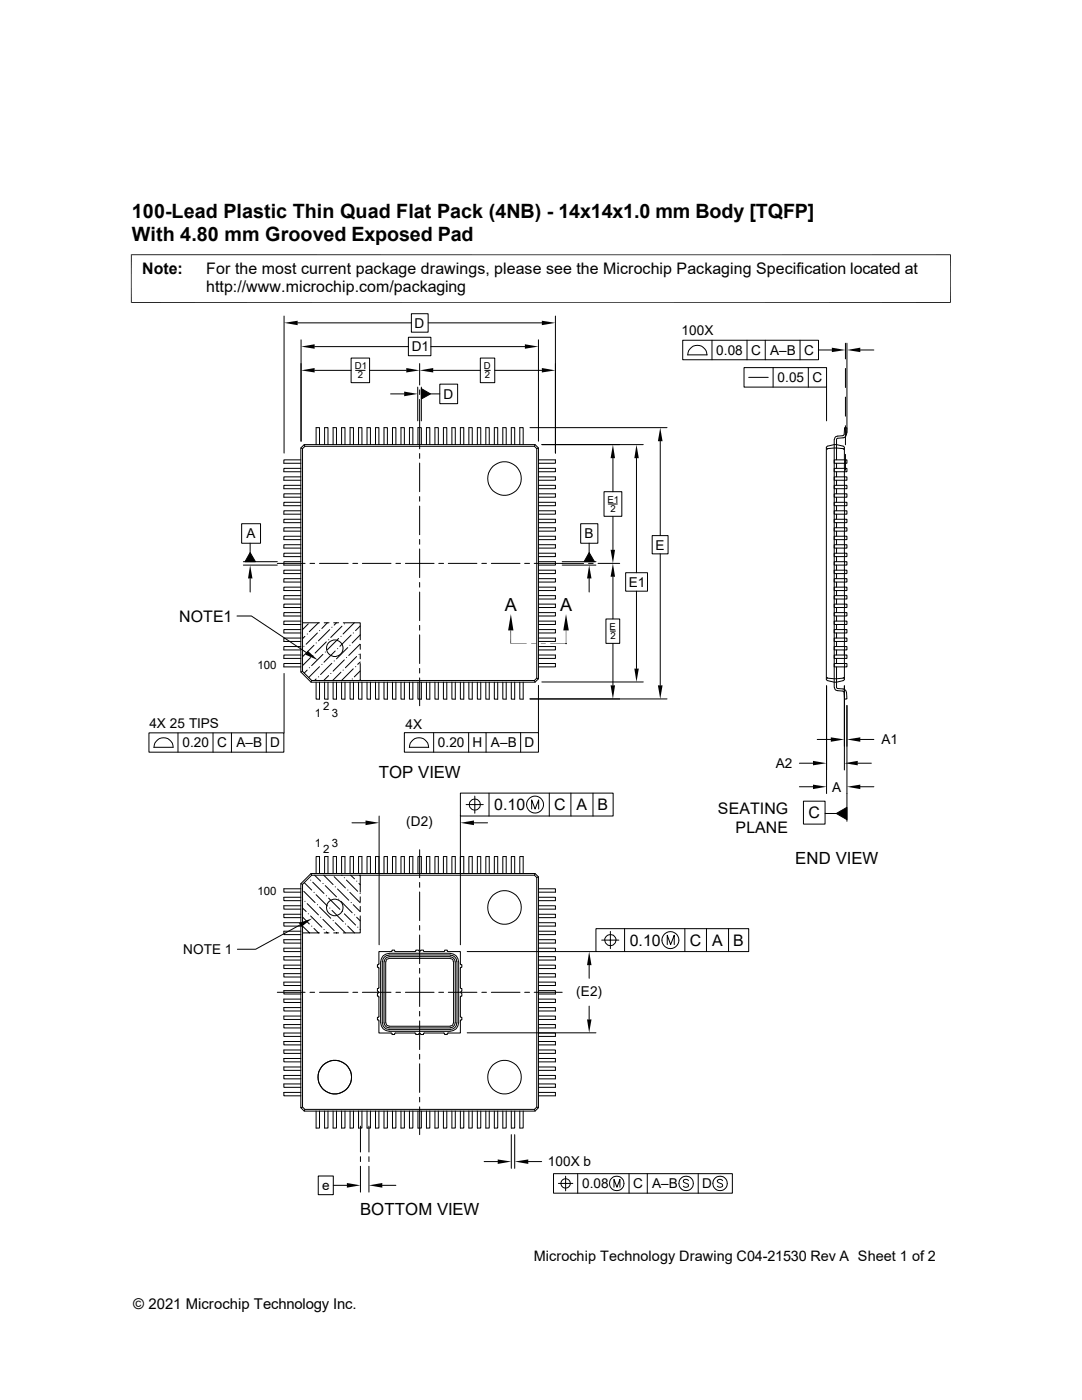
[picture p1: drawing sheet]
<svg xmlns="http://www.w3.org/2000/svg" width="216mm" height="279mm" viewBox="0 0 216 279" stroke-linecap="round" stroke-linejoin="round" font-family="sans-serif">
<g fill="none" stroke="#000" stroke-width=".2">
<path d="M26.1 50.8h163.6M26.2 50.8v9.7M189.7 50.8v9.7M26.1 60.4h163.6M56.7 63.1v27.3M59.4 64.4h22.7M60.1 67.8v20.3M62.8 69.2h18.7M62.8 73.9h7.3M70.1 71.5h3.6v4.9h-3.6zM71 73.9h1.9M73.7 73.9h7.4"/>
<path d="M77.9 78.6h2.7M81.5 67.3h4.5v3.7h-4.5zM82.1 62.6h3.3v3.7h-3.3zM83.4 77.3v6.7M83.7 72.6v4.2M83.7 77.8v.9M83.7 79.7v9.9M84.1 77.6l1.8 1-1.8 1zM84.1 77.3v6.7M85.4 64.4h22.7M85.9 78.6h1.9M86 69.2h18.7"/>
<path d="M86.4 73.9h9.4M87.8 76.7h3.5v3.9h-3.5zM95.8 71.5h2.9v4.9h-2.9zM96.7 73.9h1.1M98.7 73.9h9.4M107.4 67.8v20.3M110.8 63.1v27.3M136.2 67.9h27.1v3.9h-27.1zM137.2 70.8h3.9a1.9 1.9 0 0 0-2-1.9 1.9 1.9 0 0 0-1.9 1.9M142.1 67.9v3.9M148.5 73.4h16.4v3.9h-16.4zM149.1 67.9v3.9"/>
<path d="M149.4 75.3h3.9M152.7 67.9v3.9M154.3 73.4v3.9M159.6 67.9v3.9M161.3 73.4v3.9M163.3 69.9h2.7M164.9 77.3v6.7M168.7 68.5v3.1M168.7 73.5v3.8M168.7 79.2v3.9M169 68.5v17.9M171.7 69.9h2.7"/>
<path d="M60 89.4l.7-.7h46.1l.6 .7v46.1l-.6 .6h-44.7l-2.1-2zM60 91.8h-3.4v.7h3.4M60 93.5h-3.4v.6h3.4M60 95.2h-3.4v.6h3.4M60 96.9h-3.4v.6h3.4M60 98.6h-3.4v.6h3.4M60 89.4l.4 .1M60.4 89.5l.4-.4h45.8l.5 .4v45.8l-.5 .5h-44.4l-1.8-1.8zM60.7 88.7l.1 .4M63.1 88.7v-3.4h.7v3.4M64.8 88.7v-3.4h.6v3.4M66.5 88.7v-3.4h.6v3.4"/>
<path d="M68.2 88.7v-3.4h.6v3.4M69.8 88.7v-3.4h.7v3.4M71.5 88.7v-3.4h.7v3.4M73.2 88.7v-3.4h.7v3.4M74.9 88.7v-3.4h.7v3.4M76.6 88.7v-3.4h.7v3.4M78.3 88.7v-3.4h.7v3.4M80 88.7v-3.4h.7v3.4M81.7 88.7v-3.4h.7v3.4M83.4 88.7v-3.4h.7v3.4M83.7 90.5v1M83.7 92.4v5.7"/>
<path d="M83.7 99.1v.9M85.1 88.7v-3.4h.7v3.4M86.8 88.7v-3.4h.7v3.4M88.5 88.7v-3.4h.7v3.4M90.2 88.7v-3.4h.6v3.4M91.9 88.7v-3.4h.6v3.4M93.6 88.7v-3.4h.6v3.4M95.2 88.7v-3.4h.7v3.4M96.9 88.7v-3.4h.7v3.4M98.6 88.7v-3.4h.7v3.4M100.3 88.7v-3.4h.7v3.4M102 88.7v-3.4h.7v3.4"/>
<path d="M103.7 88.7v-3.4h.7v3.4M105.7 85.3h27.4M106.8 88.7l-.2 .4M107.4 91.8h3.4v.7h-3.4M107.4 93.5h3.4v.6h-3.4M107.4 95.2h3.4v.6h-3.4M107.4 96.9h3.4v.6h-3.4M107.4 98.6h3.4v.6h-3.4M107.4 89.4l-.3 .1M108.1 88.7h20.3M120.5 98.1h3.6v4.9h-3.6zM122.3 91.4v6.7"/>
<path d="M127 91.4v22.9M131.7 88.1v18.8M164.9 89.6v.1M165 89.6h.1M165.1 89.6h.1M165.1 89.6h-.1M165.1 89l-.2 .2v46.4l.2 .2M165.1 89.5l1.4-.1 1.7 .1M165.2 89a3.7 3.7 0 0 1 3.2 .2l.1 46.4-.2 .2a4 4 0 0 1-3.1 0M166.5 98.6h2.5v.6h-2.5zM166.5 96.9h2.5v.6h-2.5zM166.5 95.2h2.5v.6h-2.5z"/>
<path d="M166.5 93.5h2.5v.6h-2.5zM166.5 91.8h2.5v.7h-2.5zM166.5 87.7v49.5M166.9 92.5v1M166.9 94.1v1.1M166.9 95.8v1.1M166.9 97.5v1.1M166.9 99.2v1M168.2 89.6h.2M168.4 89.6h.1M168.4 89.6v.1M168.7 85v3.8"/>
<path d="M168.7 90.7v3.2M168.9 86.7l-.4 .6-1.3 .2-.3 .1v4.2M168.9 86.7l.1-1.3-.5-.1-.1 1.6-1.6 .2-.3 .6M48.2 104.5h3.8v3.9h-3.8zM48.6 112.1h6.7M48.6 112.8h6.7M49.9 110.3l1.1 1.8h-2.1zM49.9 108.4v1.9M49.9 115.4v2.8M55.3 112.4h5.6M60 100.2h-3.4v.7h3.4M60 101.9h-3.4v.7h3.4"/>
<path d="M60 103.6h-3.4v.7h3.4M60 105.3h-3.4v.7h3.4M60 107h-3.4v.7h3.4M60 108.7h-3.4v.7h3.4M60 110.4h-3.4v.7h3.4M60 112.1h-3.4v.7h3.4M60 113.8h-3.4v.7h3.4M60 115.5h-3.4v.7h3.4M60 117.2h-3.4v.7h3.4M60 118.9h-3.4v.6h3.4M61.8 112.4h1M63.8 112.4h5.7"/>
<path d="M70.4 112.4h1M72.3 112.4h5.7M79 112.4h.9M80.9 112.4h5.7M83.7 101v5.7M83.7 107.7v.9M83.7 109.6v5.7M83.7 116.2v1M83.7 118.2v5.7M87.5 112.4h1M89.5 112.4h5.7M96.1 112.4h1"/>
<path d="M98 112.4h5.8M104.7 112.4h1M106.6 112.4h9.9M107.4 100.2h3.4v.7h-3.4M107.4 101.9h3.4v.7h-3.4M107.4 103.6h3.4v.7h-3.4M107.4 105.3h3.4v.7h-3.4M107.4 107h3.4v.7h-3.4M107.4 108.7h3.4v.7h-3.4M107.4 110.4h3.4v.7h-3.4M107.4 112.1h3.4v.7h-3.4M107.4 113.8h3.4v.7h-3.4"/>
<path d="M107.4 115.5h3.4v.7h-3.4M107.4 117.2h3.4v.7h-3.4M107.4 118.9h3.4v.6h-3.4M112.2 112.1h6.7M112.2 112.8h6.7M115.9 104.5h3.4v3.9h-3.4zM117.4 112.4h1M117.6 110.3l1 1.8h-2.1zM117.6 108.4v1.9M117.6 115.4v2.8M119.3 112.4h4.4M121.4 100.6h1.8"/>
<path d="M122.3 103v6.7M122.3 115.1v8.4M124.8 114.3h4.4v3.7h-4.4zM127 118v15.4M130.1 106.9h3.2v3.6h-3.2zM131.7 110.5v26.3M166.5 118.9h2.5v.6h-2.5zM166.5 117.2h2.5v.7h-2.5zM166.5 115.5h2.5v.7h-2.5zM166.5 113.8h2.5v.7h-2.5zM166.5 112.1h2.5v.7h-2.5zM166.5 110.4h2.5v.7h-2.5z"/>
<path d="M166.5 108.7h2.5v.7h-2.5zM166.5 107h2.5v.7h-2.5zM166.5 105.3h2.5v.7h-2.5zM166.5 103.6h2.5v.7h-2.5zM166.5 101.9h2.5v.7h-2.5zM166.5 100.2h2.5v.7h-2.5zM166.9 100.9v1M166.9 102.6v1M166.9 104.3v1M166.9 106v1M166.9 107.7v1M166.9 109.4v1"/>
<path d="M166.9 111.1v1M166.9 112.8v1M166.9 114.5v1M166.9 116.2v1M166.9 117.9v1M166.9 119.5v1.1M47.3 122.9h2.9l11 7.4M56.7 134.4v11.9M60 120.6h-3.4v.6h3.4M60 122.3h-3.4v.6h3.4M60 124h-3.4v.6h3.4M60 125.6h-3.4v.7h3.4"/>
<path d="M60 127.3h-3.4v.7h3.4M60 129h-3.4v.7h3.4M60 130.7h-3.4v.7h3.4M60 132.4h-3.4v.7h3.4M60.4 134l-.4 .1M60.4 124.3h3.4M60.6 129h.1M60.8 127l-.4 .5M61.3 126.5h.1M61.3 133.7l-.6 .6M61.5 124.5l-1.1 1.1M61.7 133.3h.1"/>
<path d="M62 131.2l-1.6 1.6M62.2 135.8l-.1 .3M62.2 135.8h.1M62.4 130.8h.1M62.7 128.8l-2.3 2.2M63.1 136.1v3.4h.7v-3.4M63.1 128.3h.1M63.1 135.5l-.3 .3M63.3 126.3l-2.2 2.3M63.5 124.3l-1.8 1.8M63.5 135.1h.1M63.8 125.9h.1"/>
<path d="M63.8 133.1l-2.2 2.1M64.2 132.6h.1M64.4 130.6l-2.2 2.2M64.7 124.3h1M64.8 136.1v3.4h.6v-3.4M64.9 130.1h.1M65.1 128.1l-2.2 2.2M65.3 124.3l-1.1 1.1M65.6 127.7h.1M65.6 134.8l-1 1M65.8 125.6l-2.3 2.3M66 134.4h.1"/>
<path d="M66.2 125.2h.1M66.2 132.4l-2.2 2.2M66.5 136.1v3.4h.6v-3.4M66.6 124.3h1M66.7 131.9h.1M66.9 129.9l-2.3 2.3M67.1 124.3l-.4 .5M67.4 129.5h.1M67.6 127.4l-2.3 2.3M68 127h.1M68 134.2l-1.6 1.6M68.2 136.1v3.4h.6v-3.4"/>
<path d="M68.2 125l-2.2 2.2M68.5 133.7h.1M68.5 124.3h3.4v3.4M68.7 124.5h.1M68.7 131.7l-2.2 2.2M69.1 131.2h.1M69.4 129.2l-2.3 2.3M69.8 128.8h.1M69.8 136.1v3.4h.7v-3.4M70.1 126.7l-2.3 2.3M70.3 135.5h.1M70.5 126.3h.1"/>
<path d="M70.5 133.5l-2.3 2.2M70.7 124.3l-2.2 2.2M71 133.1h.1M71.2 131l-2.3 2.3M71.5 136.1v3.4h.7v-3.4M71.6 130.6h.1M71.8 128.6l-2.2 2.2M71.9 124.9l-.9 1M71.9 126.7l-1.6 1.6M71.9 132.1l-.5 .5M71.9 133.9l-1.2 1.2M71.9 135.7l-.1 .1"/>
<path d="M71.9 128.6v1M71.9 130.5v1M71.9 132.4v3.4M73.2 136.1v3.4h.7v-3.4M74.9 136.1v3.4h.7v-3.4M76.6 136.1v3.4h.7v-3.4M78.3 136.1v3.4h.7v-3.4M80 136.1v3.4h.7v-3.4M81.7 136.1v3.4h.7v-3.4M83.4 136.1v3.4h.7v-3.4M83.7 124.8v1M83.7 126.7v5.7"/>
<path d="M83.7 133.4v.9M83.7 135.3v5.5M85.1 136.1v3.4h.7v-3.4M86.8 136.1v3.4h.7v-3.4M88.5 136.1v3.4h.7v-3.4M90.2 136.1v3.4h.6v-3.4M91.9 136.1v3.4h.6v-3.4M93.6 136.1v3.4h.6v-3.4M95.2 136.1v3.4h.7v-3.4M96.9 136.1v3.4h.7v-3.4M98.6 136.1v3.4h.7v-3.4M100.3 136.1v3.4h.7v-3.4"/>
<path d="M101.9 125.8v2.6h3.2M102 136.1v3.4h.7v-3.4M103.7 136.1v3.4h.7v-3.4M105.7 139.5h27.4M106.6 135.8l.2 .3M107.1 135.3l.3 .2M107.4 120.6h3.4v.6h-3.4M107.4 122.3h3.4v.6h-3.4M107.4 124h3.4v.6h-3.4M107.4 125.6h3.4v.7h-3.4M107.4 127.3h3.4v.7h-3.4M107.4 129h3.4v.7h-3.4"/>
<path d="M107.4 130.7h3.4v.7h-3.4M107.4 132.4h3.4v.7h-3.4M107.4 136.8v9.4M108.1 136.1h20.3M112.9 125.8v2.7M113 128.4h-3.2M120.9 123.5h2.8v4.9h-2.8zM121.8 125.9h1M122.3 128.4v8.4M164.9 135.2v.1M164.9 136.9v21.5M165 135.3h.1"/>
<path d="M165.1 135.3h.1M165.1 135.3l1.4 .2 1.7-.2M166.5 132.4h2.5v.7h-2.5zM166.5 130.7h2.5v.7h-2.5zM166.5 129h2.5v.7h-2.5zM166.5 127.3h2.5v.7h-2.5zM166.5 125.6h2.5v.7h-2.5zM166.5 124h2.5v.6h-2.5zM166.5 122.3h2.5v.6h-2.5zM166.5 120.6h2.5v.6h-2.5zM166.5 137.2l.3 .6 1.6 .2 .1 1.5h.5l-.1-1.4M166.9 133.1v4.1l.3 .2 1.3 .2 .4 .5"/>
<path d="M166.9 121.2v1.1M166.9 122.9v1.1M166.9 124.6v1M166.9 126.3v1M166.9 128v1M166.9 129.7v1M166.9 131.4v1M168.4 135.3h-.2M168.4 135.3h.1M168.4 135.2v.1M168.5 136.9v16.8M29.7 146.3h26.9v3.8h-26.9z"/>
<path d="M30.7 149.1h3.8a1.9 1.9 0 0 0-1.9-1.9 1.9 1.9 0 0 0-1.9 1.9M35.5 146.3v3.8M42.5 146.3v3.8M46.2 146.3v3.8M53.1 146.3v3.8M80.7 146.2h26.7v3.9h-26.7zM81.7 149.1h3.9M81.7 149.1a1.9 1.9 0 0 1 1.9-1.9 1.9 1.9 0 0 1 1.9 1.9M86.5 146.2v3.9M91.9 158.3h30.4v4.6h-30.4zM93.5 146.2v3.9M94.7 158.9v3.4"/>
<path d="M97 146.2v3.9M97.6 158.3v4.6M103.9 146.2v3.9M109.6 158.3v4.6M113.9 158.3v4.6M118.3 158.3v4.6M159.5 152.3h2.7M159.5 157h2.7M160.3 159.9h4.3v4.6h-4.3zM163.1 147.6h2.7M169 140.8v23.1M171.2 152.3h2.7"/>
<path d="M171.7 147.6h2.7M171.7 157h2.7M60 176.4l2.1-2.1h44.7l.6 .7v46.1l-.6 .6h-46.1l-.7-.6zM60 179.1h-3.4v.6h3.4M60 177.4h-3.4v.7h3.4M60 176.4l.4 .1M60.4 176.5l1.8-1.8h44.4l.5 .4v45.8l-.5 .5h-45.8l-.4-.5zM60.4 179.4v.1M60.6 177.9l2.3 2.2M60.7 176.1l1.5 1.5M60.8 179.9h.1M62 175.6h.1"/>
<path d="M62.1 174.3l.1 .4M62.4 176.1l2.2 2.2M62.7 178.1h.1M62.8 174.7l1.2 1.2M63.1 174.3v-3.4h.7v3.4M63.1 178.6l2.2 2.2M64.4 176.3h.1M64.6 174.7l1.9 1.8M64.8 174.3v-3.4h.6v3.4M64.9 176.7l2.2 2.3M65.1 178.8h.1M65.6 179.2l2.2 2.3"/>
<path d="M66.5 174.3v-3.4h.6v3.4M66.7 175l2.2 2.2M66.9 177h.1M67.4 177.4l2.2 2.3M67.6 179.5h.1M68 179.9l2.3 2.3M68.2 174.3v-3.4h.6v3.4M68.2 174.7v.1M68.7 175.2h.1M69.1 175.6l2.3 2.3M69.4 177.6h.1M69.8 178.1l2.1 2.1"/>
<path d="M69.8 174.3v-3.4h.7v3.4M70 174.7l.7 .7M70.2 164.2h2.7M71.2 175.9h.1M71.5 174.3v-3.4h.7v3.4M71.6 176.3l.3 .3M71.8 174.7l.1 .1M71.8 178.3h.1M71.9 174.7v3.4M71.9 179v1M73.2 174.3v-3.4h.7v3.4M75.6 170.9h-.7v3.4"/>
<path d="M75.6 162.9v25.7M76.6 174.3v-3.4h.7v3.4M78.3 174.3v-3.4h.7v3.4M80 174.3v-3.4h.7v3.4M81.7 174.3v-3.4h.7v3.4M83.4 174.3v-3.4h.7v3.4M83.7 169.6v5.6M83.7 176.1v1M83.7 178v5.7M85.1 174.3v-3.4h.7v3.4M86.8 174.3v-3.4h.7v3.4M88.5 174.3v-3.4h.7v3.4"/>
<path d="M90.2 174.3v-3.4h.6v3.4M91.9 174.3v-3.4h.6v3.4M91.9 162.9v25.7M93 160.6h3.4M93.6 174.3v-3.4h.6v3.4M94.6 164.2h2.7M95.2 174.3v-3.4h.7v3.4M96.9 174.3v-3.4h.7v3.4M98.6 174.3v-3.4h.7v3.4M100.3 174.3v-3.4h.7v3.4M102 174.3v-3.4h.7v3.4M103.7 174.3v-3.4h.7v3.4"/>
<path d="M106.1 161.5v-1.9l.7 1.9 .7-1.9v1.9M106.8 174.3l-.2 .4M107.4 179.1h3.4v.6h-3.4M107.4 177.4h3.4v.7h-3.4M107.4 175l-.3 .1M164.6 162.3h2.3M166.9 162.3l2.1-1.2v2.5zM55.3 198h5.6M59.9 184.6l-8.9 4.8h-3.6M60 199.4h-3.4v.7h3.4M60 197.7h-3.4v.7h3.4M60 196h-3.4v.7h3.4"/>
<path d="M60 194.3h-3.4v.7h3.4M60 192.6h-3.4v.7h3.4M60 190.9h-3.4v.7h3.4M60 189.2h-3.4v.7h3.4M60 187.5h-3.4v.7h3.4M60 185.8h-3.4v.7h3.4M60 184.2h-3.4v.6h3.4M60 182.5h-3.4v.6h3.4M60 180.8h-3.4v.6h3.4M60.4 184.8l1.4 1.4M60.4 183l1.3 1.4M60.4 181.2l.7 .7"/>
<path d="M60.4 186.2h3.4M61.3 180.3l2.2 2.3M61.5 182.4h.1M61.8 198h1M62 182.8l2.2 2.2M62.2 184.8h.1M62.7 185.3l.8 .9M63.3 180.6h.1M63.8 181l2.2 2.3M63.8 198h5.7M64 183h.1M64.4 183.5l2.3 2.2"/>
<path d="M64.6 185.5h.1M64.7 186.2h1M65.1 186l.2 .2M65.8 181.2h.1M66.3 181.7l2.2 2.2M66.5 183.7h.1M66.6 186.2h1M66.9 184.2l2 2M68.2 181.9h.1M68.7 182.4l2.3 2.2M68.9 184.4h.1M69.4 184.8l1.3 1.4"/>
<path d="M70.1 180.1h.1M70.4 198h1M70.5 180.6l1.4 1.3M70.7 182.6h.1M71.2 183l.7 .8M71.4 185h.1M71.8 185.5h.1M71.9 182.8v3.4h-3.4M71.9 180.9v1M72.3 198h5.7M75.4 197.8l.2 .2-.2 .2M75.4 198.3l-.1 .5 .3 .1v4l-.3 .1v.5l.3 .2v2.5h2.5l.1 .3h.5l.2-.3h3.9l.2 .3 .5-.1"/>
<path d="M75.9 191.9v12.2M76.3 191.9v12.2M76.3 191.9a1.37 1.37 0 0 1 1.3-1.3h12.2a1.3 1.3 0 0 1 1.3 1.3M76.6 191.9v12.2M77 191.9v12.2M77.6 191.3l-.4 .2-.2 .4M77.6 191a1.01 1.01 0 0 0-.9 .9M77.6 190.3a1.59 1.59 0 0 0-1.6 1.6M77.6 190.9h12.2M77.6 191.3h12.2M77.6 190.2h12.2M79 198h.9"/>
<path d="M80.9 198h5.7M83.5 189.7l-.5-.1-.2 .3h-3.9l-.2-.3h-.5l-.1 .3h-2.5v2.5l-.3 .1v.5l.3 .2v3.9l-.3 .2 .1 .5M83.5 189.7l.2 .2 .2-.2M83.7 184.7v.9M83.7 186.6v5.7M83.7 193.3v.9M83.7 195.2v5.7M84 189.7l.5-.1 .1 .3h4l.1-.3h.5l.2 .3h2.5v2.5l.3 .1v.5l-.3 .2v3.9l.3 .2-.1 .5M87.5 198h1M89.5 198h5.7M89.8 191.3l.5 .2 .2 .4v12.2l-.2 .5-.5 .2M89.8 191a1.01 1.01 0 0 1 1 .9"/>
<path d="M89.8 190.3a1.59 1.59 0 0 1 1.7 1.6M90.8 191.9v12.2M91.2 191.9v12.2M91.5 191.9v12.2M92.1 198.3l.1 .5-.3 .1v4l.3 .1v.5l-.3 .2v2.5h-2.5l-.2 .3h-.5l-.1-.3h-4l-.1 .3-.5-.1M92.1 197.8l-.2 .2 .2 .2M93.2 189.9h25.7M96.1 198h1M98 198h5.8M104.7 198h1M106.6 198h5.6M107.4 199.4h3.4v.7h-3.4"/>
<path d="M107.4 197.7h3.4v.7h-3.4M107.4 196h3.4v.7h-3.4M107.4 194.3h3.4v.7h-3.4M107.4 192.6h3.4v.7h-3.4M107.4 190.9h3.4v.7h-3.4M107.4 189.2h3.4v.7M107.4 187.5h3.4v.7h-3.4M107.4 185.8h3.4v.7h-3.4M107.4 184.2h3.4v.6h-3.4M107.4 182.5h3.4v.6h-3.4M107.4 180.8h3.4v.6h-3.4M117.6 192.6v2.6"/>
<path d="M118.9 185.3h30.5v4.6h-30.5zM120.1 187.6h3.4M121.8 185.9v3.4M124.6 185.3v4.6M133.1 188.5v-1.9l.7 1.9 .7-1.9v1.9M136.7 185.3v4.6M141 185.3v4.6M145.4 185.3v4.6M60 218h-3.4v.7h3.4M60 216.3h-3.4v.7h3.4M60 214.6h-3.4v.7h3.4M60 212.9h-3.4v.7h3.4"/>
<path d="M60 211.2h-3.4v.7h3.4M60 209.6h-3.4v.6h3.4M60 207.9h-3.4v.6h3.4M60 206.2h-3.4v.6h3.4M60 204.5h-3.4v.6h3.4M60 202.8h-3.4v.7h3.4M60 201.1h-3.4v.7h3.4M76 204.1a1.59 1.59 0 0 0 1.6 1.7M76.3 204.1a1.3 1.3 0 0 0 1.3 1.3M76.7 204.1l.3 .7 .6 .3h12.2a1.01 1.01 0 0 0 1-1M77 204.1l.2 .5 .4 .2M77.6 204.8h12.2"/>
<path d="M77.6 205.5h12.2M77.6 205.8h12.2M83.5 206.4l.2-.2 .2 .2M83.7 201.8v1M83.7 203.8v5.7M83.7 210.4v1M83.7 212.3v5.7M83.7 219v.9M91.1 204.1a1.3 1.3 0 0 1-1.3 1.3M91.5 204.1a1.59 1.59 0 0 1-1.7 1.7M93.2 206.1h25.7M107.4 218h3.4v.7h-3.4"/>
<path d="M107.4 216.3h3.4v.7h-3.4M107.4 214.6h3.4v.7h-3.4M107.4 212.9h3.4v.7h-3.4M107.4 211.2h3.4v.7h-3.4M107.4 209.6h3.4v.6h-3.4M107.4 207.9h3.4v.6h-3.4M107.4 206.2h3.4v.6h-3.4M107.4 204.5h3.4v.6h-3.4M107.4 202.8h3.4v.7h-3.4M107.4 201.1h3.4v.7h-3.4M117.6 200.8v2.7M60.4 220.9l-.4 .2"/>
<path d="M60.8 221.4l-.1 .3M63.1 221.7v3.4h.7v-3.4M63.5 234.7h3v3.7h-3zM64.8 221.7v3.4h.6v-3.4M66.5 221.7v3.4h.6v-3.4M66.5 236.6h2.7M68.2 221.7v3.4h.6v-3.4M69.8 221.7v3.4h.7v-3.4M71.5 221.7v3.4h.7v-3.4M71.9 224.7v5.2M71.9 230.8v1M71.9 232.7v5.2"/>
<path d="M73.2 221.7v3.4h.7v-3.4M73.6 224.7v5.2M73.6 230.8v1M73.6 232.7v5.2M74.9 221.7v3.4h.7v-3.4M76.3 236.6h2.7M76.6 221.7v3.4h.7v-3.4M78.3 221.7v3.4h.7v-3.4M80 221.7v3.4h.7v-3.4M81.7 221.7v3.4h.7v-3.4M83.4 221.7v3.4h.7v-3.4M83.7 220.9v5.5"/>
<path d="M85.1 221.7v3.4h.7v-3.4M86.8 221.7v3.4h.7v-3.4M88.5 221.7v3.4h.7v-3.4M90.2 221.7v3.4h.6v-3.4M91.9 221.7v3.4h.6v-3.4M93.6 221.7v3.4h.6v-3.4M95.2 221.7v3.4h.7v-3.4M96.6 231.8h2.7M96.9 221.7v3.4h.7v-3.4M98.6 221.7v3.4h.7v-3.4M100.3 221.7v3.4h.7v-3.4M102 221.7v3.4h.7v-3.4"/>
<path d="M102 226.4v6.8M102.7 226.4v6.8M103.7 221.7v3.4h.7v-3.4M105.4 231.8h2.7M106.6 221.4l.2 .3M107.1 220.9l.3 .2M110.4 234.2h35.7v3.9h-35.7zM111.4 236.2h2.9M112.9 234.7v3M115.3 234.2v3.9M122.5 236.9v-1.5l.6 1.5 .6-1.5v1.5M125.5 234.2v3.9"/>
<path d="M129.2 234.2v3.9M137.4 235.6a.55 .55 0 0 0-.6-.3 .55 .55 0 0 0-.4 .5v.1l.8 .4 .2 .4a.69 .69 0 0 1-1 0M139.3 234.2v3.9M144.2 235.6a.59 .59 0 0 0-.6-.2 .59 .59 0 0 0-.5 .4l.3 .3 .6 .2a.34 .34 0 0 1 0 .6 .72 .72 0 0 1-.9-.2"/>
<circle cx="100.7" cy="95.5" r="3.3"/>
<circle cx="66.8" cy="129.4" r="1.64"/>
<circle cx="94.7" cy="160.6" r="1.11"/>
<circle cx="106.8" cy="160.6" r="1.69"/>
<circle cx="66.8" cy="181.1" r="1.64"/>
<circle cx="100.7" cy="181.1" r="3.3"/>
<circle cx="121.8" cy="187.6" r="1.13"/>
<circle cx="133.8" cy="187.6" r="1.69"/>
<circle cx="66.8" cy="215" r="3.3"/>
<circle cx="100.7" cy="215" r="3.3"/>
<circle cx="112.9" cy="236.2" r=".94"/>
<circle cx="123.1" cy="236.2" r="1.45"/>
<circle cx="136.9" cy="236.2" r="1.45"/>
<circle cx="143.7" cy="236.2" r="1.45"/>
</g>
<g fill="#000">
<path d="M56.7 64.4l2.7-.4v.9zM60.1 69.2l2.7-.5v.9zM60.1 73.9l2.7-.5v.9zM80.6 78.1l2.8 .5-2.8 .5zM81.1 73.4l2.6 .5-2.6 .4zM84.1 77.6l1.8 1-1.8 1zM83.7 73.9l2.7-.5v.9zM104.7 68.7l2.7 .5-2.7 .4zM108.1 64l2.7 .4-2.7 .5zM108.1 73.4l2.7 .5-2.7 .4zM166 69.4l2.7 .5-2.7 .4zM169 69.9l2.7-.5v.9z"/>
<path d="M122.3 88.7l.4 2.7h-.9zM127 88.7l.5 2.7h-.9zM131.7 85.3l.5 2.8h-.9zM49.9 112.8l.5 2.6h-.9zM49.9 110.3l1.1 1.8h-2.1zM117.6 112.8l.4 2.6h-.9zM117.6 110.3l1 1.8h-2.1zM122.3 112.4l.4 2.7h-.9zM121.8 109.7h.9l-.4 2.7zM61.4 129.9l2 1.8-2.5-1.1zM101.9 122.6l.5 3.2h-1zM106 128.4h1z"/>
<path d="M106 128.5l1-.1zM107.9 128.4h1zM107.9 128.5l1-.1zM112.9 122.6l.6 3.2h-1.1zM121.8 136.8h.9l-.4 2.7zM126.6 133.4h.9l-.5 2.7zM131.3 136.8h.9l-.5 2.7zM162.2 151.8l2.7 .5-2.7 .4zM162.2 156.6l2.7 .4-2.7 .5zM165.8 147.2l2.7 .4-2.7 .4zM168.5 152.3l2.7-.5v.9zM169 147.6l2.7-.4v.8z"/>
<path d="M169 157l2.7-.4v.9zM72.9 163.7l2.7 .5-2.7 .5zM91.9 164.2l2.7-.5v1zM166.9 162.3l2.1-1.2v2.5zM59.6 184.2l2.7-.9-2.2 1.7zM117.6 189.9l.4 2.7h-.9zM117.1 203.5h.9l-.4 2.6zM69.2 236.1l2.7 .5-2.7 .4zM73.6 236.6l2.7-.5v.9zM99.3 231.4l2.7 .4-2.7 .5zM102.7 231.8l2.7-.4v.9z"/>
</g>
<g font-size="3.9">
<text x="26.3" y="43.5">100-Lead Plastic Thin Quad Flat Pack (4NB) - 14x14x1.0 mm Body [TQFP]</text>
<text x="26.3" y="48">With 4.80 mm Grooved Exposed Pad</text>
</g>
<g font-size="3.6">
<text x="100.7" y="121.9">A</text>
<text x="111.8" y="121.9">A</text>
</g>
<g font-size="3.3">
<text x="75.6" y="155.3">TOP VIEW</text>
<text x="158.7" y="172.4">END VIEW</text>
<text x="71.8" y="242.5">BOTTOM VIEW</text>
</g>
<g font-size="3.2">
<text x="28.4" y="54.6">Note:</text>
<text x="41.1" y="54.6">For the most current package drawings, please see the Microchip Packaging Specification located at</text>
<text x="41.1" y="58.3">http://www.microchip.com/packaging</text>
<text x="35.7" y="124">NOTE1</text>
<text x="98.6" y="161.7">0.10</text>
<text x="110.6" y="161.7">C</text>
<text x="115.1" y="161.7">A</text>
<text x="119.3" y="161.7">B</text>
<text x="143.3" y="162.5">SEATING</text>
<text x="146.8" y="166.3">PLANE</text>
<text x="161.3" y="163.3">C</text>
<text x="125.6" y="188.8">0.10</text>
<text x="137.6" y="188.8">C</text>
<text x="142.1" y="188.8">A</text>
<text x="146.3" y="188.8">B</text>
</g>
<text font-size="3" x="26.6" y="261.3">© 2021 Microchip Technology Inc.</text>
<text font-size="2.9" x="106.5" y="251.6">Microchip Technology Drawing C04-21530 Rev A Sheet 1 of 2</text>
<g font-size="2.7">
<text x="82.7" y="65.4">D</text>
<text x="82.2" y="70.1">D1</text>
<text x="136" y="66.9">100X</text>
<text x="142.9" y="70.8">0.08</text>
<text x="149.9" y="70.8">C</text>
<text x="153.7" y="70.8">A–B</text>
<text x="160.5" y="70.8">C</text>
<text x="155.2" y="76.3">0.05</text>
<text x="162.1" y="76.3">C</text>
<text x="88.5" y="79.6">D</text>
<text x="49.2" y="107.4">A</text>
<text x="116.6" y="107.4">B</text>
<text x="130.8" y="109.7">E</text>
<text x="125.5" y="117.1">E1</text>
<text x="29.8" y="145.2">4X 25 TIPS</text>
<text x="36.4" y="149.1">0.20</text>
<text x="43.3" y="149.1">C</text>
<text x="47.2" y="149.1">A–B</text>
<text x="53.9" y="149.1">D</text>
<text x="80.9" y="145.5">4X</text>
<text x="87.4" y="149.1">0.20</text>
<text x="94.3" y="149.1">H</text>
<text x="98" y="149.1">A–B</text>
<text x="104.6" y="149.1">D</text>
<text x="175.9" y="148.5">A1</text>
<text x="154.8" y="153.3">A2</text>
<text x="166" y="158">A</text>
<text x="81.1" y="164.9">(D2)</text>
<text x="36.5" y="190.4">NOTE 1</text>
<text x="115" y="198.7">(E2)</text>
<text x="109.3" y="232.8">100X b</text>
<text x="64.3" y="237.5">e</text>
<text x="116.2" y="237.2">0.08</text>
<text x="126.3" y="237.2">C</text>
<text x="130.1" y="237.2">A–B</text>
<text x="140.1" y="237.2">D</text>
</g>
<g font-size="2.3">
<text x="51.4" y="133.6">100</text>
<text x="62.8" y="143.1">1</text>
<text x="64.5" y="141.8">2</text>
<text x="66.2" y="143.1">3</text>
<text x="62.8" y="169">1</text>
<text x="64.5" y="170.3">2</text>
<text x="66.2" y="169">3</text>
<text x="51.4" y="178.5">100</text>
</g>
<g font-size="1.9">
<text x="70.8" y="73.7">D1</text>
<text x="71.4" y="75.5">2</text>
<text x="96.6" y="73.7">D</text>
<text x="96.8" y="75.5">2</text>
<text x="121.2" y="100.4">E1</text>
<text x="121.8" y="102.2">2</text>
<text x="121.6" y="125.7">E</text>
<text x="121.8" y="127.6">2</text>
</g>
</svg>
